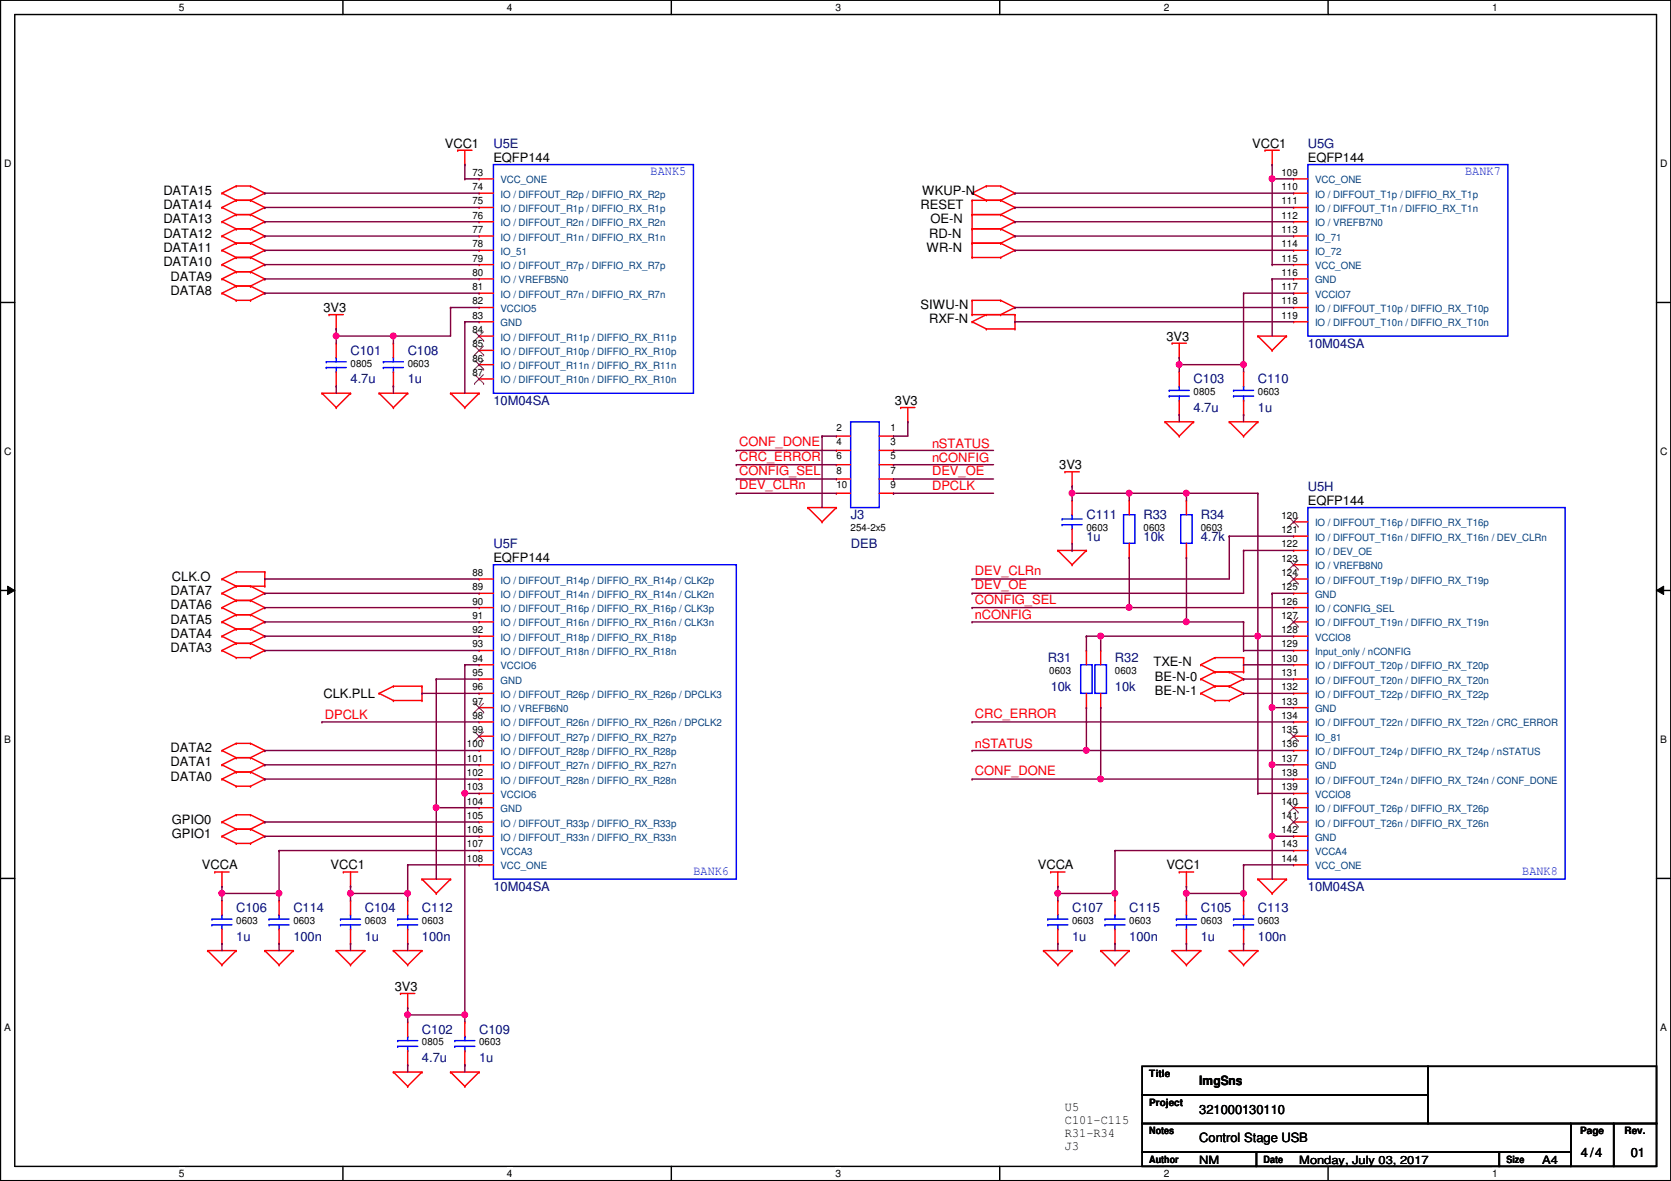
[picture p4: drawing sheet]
<svg xmlns="http://www.w3.org/2000/svg" width="297mm" height="210mm" viewBox="0 0 297 210" stroke-linecap="round" stroke-linejoin="round" font-family="sans-serif">
<path d="M.1 0h296.9v209.8h-296.9zM2.6 2.6h291.9v204.7h-291.9z" fill="none" stroke="#000" stroke-width=".25"/>
<g fill="#fff">
<path d="M31.8 .3h1v2h-1z"/>
<path d="M31.8 207.6h1v1.9h-1z"/>
</g>
<path d="M61 0v2.6M61 207.3v2.5" fill="none" stroke="#000" stroke-width=".25"/>
<g fill="#fff">
<path d="M90.1 .3h1v2h-1z"/>
<path d="M90.1 207.6h1v1.9h-1z"/>
</g>
<path d="M119.3 0v2.6M119.3 207.3v2.5" fill="none" stroke="#000" stroke-width=".25"/>
<g fill="#fff">
<path d="M148.5 .3h1v2h-1z"/>
<path d="M148.5 207.6h1v1.9h-1z"/>
</g>
<path d="M177.7 0v2.6M177.7 207.3v2.5" fill="none" stroke="#000" stroke-width=".25"/>
<g fill="#fff">
<path d="M206.9 .3h1v2h-1z"/>
<path d="M206.9 207.6h1v1.9h-1z"/>
</g>
<path d="M236.1 0v2.6M236.1 207.3v2.5" fill="none" stroke="#000" stroke-width=".25"/>
<g fill="#fff">
<path d="M265.3 .3h.9v2h-.9z"/>
<path d="M265.3 207.6h.9v1.9h-.9z"/>
<path d="M.7 28.2h1.3v1.9h-1.3z"/>
<path d="M295.1 28.2h1.3v1.9h-1.3z"/>
<path d="M.7 79.3h1.3v2h-1.3z"/>
<path d="M295.1 79.3h1.3v2h-1.3z"/>
</g>
<path d="M.1 53.8h2.5M294.5 53.8h2.5" fill="none" stroke="#000" stroke-width=".25"/>
<g fill="#fff">
<path d="M.7 130.5h1.2v2h-1.2z"/>
<path d="M295.1 130.5h1.2v2h-1.2z"/>
</g>
<path d="M.1 104.9h2.5M294.5 104.9h2.5" fill="none" stroke="#000" stroke-width=".25"/>
<path d="M1.4 104.2l1.2 .7-1.2 .8zM294.5 104.9l1.2-.7v1.5z" fill="#000"/>
<path d="M1.4 104.2l1.2 .7-1.2 .8zM294.5 104.9l1.2-.7v1.5z" fill="none" stroke="#000" stroke-width=".18"/>
<g fill="#fff">
<path d="M.7 181.7h1.2v2h-1.2z"/>
<path d="M295.1 181.7h1.2v2h-1.2z"/>
</g>
<path d="M.1 156.1h2.5M294.5 156.1h2.5M203 189.5h50.8v5.1h-50.8zM203 194.6h50.8v5.1h-50.8zM203 199.7h76.2v5.1h-76.2zM253.8 189.5h40.7v10.2h-40.7zM279.2 199.7h7.6v7.6h-7.6zM286.8 199.7h7.7v7.6h-7.7zM203 204.8h20.3v2.5h-20.3zM223.3 204.8h43.2v2.5h-43.2zM266.5 204.8h12.7v2.5h-12.7z" fill="none" stroke="#000" stroke-width=".25"/>
<g fill="none" stroke="#f00" stroke-width=".25">
<path d="M39.5 34.3h.1M39.5 36.9h.1M39.5 39.4h.1M39.5 34.3l2.5 1.3M39.5 36.9l2.5 1.2M39.5 39.4l2.5 1.3M42 35.6h.1M42 33.1h.1M42 38.1h.1M42 35.6h2.5M42 33.1l-2.5 1.2M42 33.1h2.5"/>
<path d="M42 38.1h2.5M42 35.6l-2.5 1.3M42 38.1l-2.5 1.3M44.5 35.6h.1M44.5 33.1h.1M44.5 38.1h.1M44.5 33.1l2.6 1.2M44.5 35.6l2.6 1.3M44.5 38.1l2.6 1.3M47.1 34.3h.1M47.1 36.9h.1M47.1 39.4h.1"/>
<path d="M47.1 34.3l-2.6 1.3M47.1 36.9l-2.6 1.2M47.1 39.4l-2.6 1.3M81.4 26.7h.1M81.4 26.7h2.5M82.6 29.3h.1M82.6 26.7v2.6M85.2 31.8h.1M85.2 34.3h.1M85.2 36.9h.1M85.2 39.4h.1M85.2 31.8h2.5"/>
<path d="M85.2 34.3h2.5M85.2 36.9h2.5M85.2 39.4h2.5M172.8 38.1h.1M172.8 35.6h.1M172.8 34.3h.1M172.8 35.6h5.1M172.8 38.1h5.1M172.8 35.6v10.2M172.8 34.3l2.5 1.3M175.3 35.6h.1M175.3 33.1h.1"/>
<path d="M175.3 33.1h2.6M175.3 33.1l-2.5 1.2M177.9 38.1h.1M177.9 35.6h.1M177.9 33.1h.1M177.9 38.1l2.5 1.3M177.9 35.6l2.5 1.3M177.9 33.1l2.5 1.2M180.4 39.4h.1M180.4 36.9h.1M180.4 34.3h.1M180.4 39.4l-2.5 1.3"/>
<path d="M180.4 36.9l-2.5 1.2M180.4 34.3l-2.5 1.3M224.9 26.7h.1M224.9 26.7h2.5M226.1 29.3h.1M226.1 26.7v2.6M230 31.8h.1M230 34.3h.1M230 36.9h.1M230 39.4h.1M230 31.8h2.5M230 34.3h2.5"/>
<path d="M230 36.9h2.5M230 39.4h2.5M39.5 42h.1M39.5 44.5h.1M39.5 47h.1M39.5 49.6h.1M39.5 52.1h.1M39.5 42l2.5 1.2M39.5 44.5l2.5 1.3M39.5 47l2.5 1.3M39.5 49.6l2.5 1.2M39.5 52.1l2.5 1.3"/>
<path d="M42 40.7h.1M42 43.2h.1M42 45.8h.1M42 48.3h.1M42 50.8h.1M42 53.4h.1M42 40.7h2.5M42 43.2h2.5M42 40.7l-2.5 1.3M42 45.8h2.5M42 43.2l-2.5 1.3M42 48.3h2.5"/>
<path d="M42 45.8l-2.5 1.2M42 50.8h2.5M42 48.3l-2.5 1.3M42 53.4h2.5M42 50.8l-2.5 1.3M44.5 40.7h.1M44.5 43.2h.1M44.5 45.8h.1M44.5 48.3h.1M44.5 50.8h.1M44.5 53.4h.1M44.5 40.7l2.6 1.3"/>
<path d="M44.5 43.2l2.6 1.3M44.5 45.8l2.6 1.2M44.5 48.3l2.6 1.3M44.5 50.8l2.6 1.3M47.1 42h.1M47.1 44.5h.1M47.1 47h.1M47.1 49.6h.1M47.1 52.1h.1M47.1 42l-2.6 1.2M47.1 44.5l-2.6 1.3M47.1 47l-2.6 1.3"/>
<path d="M47.1 49.6l-2.6 1.2M47.1 52.1l-2.6 1.3M58.5 55.9h.1M58.5 55.9h2.5M59.8 58.5h.1M59.8 55.9v2.6M85.2 42h.1M85.2 44.5h.1M85.2 47h.1M85.2 49.6h.1M85.2 52.1h.1M85.2 54.7h.1"/>
<path d="M85.2 57.2h.1M85.2 59.7h.1M85.2 59.7h2.5M85.2 42h2.5M85.2 44.5h2.5M85.2 47h2.5M85.2 49.6h2.5M85.2 52.1h2.5M85.2 54.7h2.5M85.2 57.2h2.5M172.8 40.7h.1M172.8 43.2h.1"/>
<path d="M172.8 45.8h.1M172.8 53.4h.1M172.8 55.9h.1M172.8 57.2h.1M172.8 40.7h5.1M172.8 43.2h5.1M172.8 45.8h5.1M172.8 53.4h5.1M172.8 53.4v2.5M172.8 55.9h7.6M172.8 57.2l2.5 1.3M175.3 58.5h.1"/>
<path d="M175.3 55.9h.1M175.3 58.5h5.1M175.3 55.9l-2.5 1.3M177.9 40.7h.1M177.9 43.2h.1M177.9 45.8h.1M177.9 55.9h.1M177.9 53.4h.1M177.9 40.7l2.5 1.3M177.9 43.2l2.5 1.3M177.9 53.4l2.5 1.3M180.4 42h.1"/>
<path d="M180.4 44.5h.1M180.4 54.7h.1M180.4 55.9h.1M180.4 58.5h.1M180.4 42l-2.5 1.2M180.4 44.5l-2.5 1.3M180.4 54.7l-2.5 1.2M180.4 55.9v2.6M223.6 59.7h.1M223.6 59.7h5.1M223.6 59.7l2.5 2.6M228.7 59.7h.1"/>
<path d="M228.7 59.7l-2.6 2.6M230 42h.1M230 44.5h.1M230 47h.1M230 49.6h.1M230 52.1h.1M230 54.7h.1M230 57.2h.1M230 42h2.5M230 44.5h2.5M230 47h2.5M230 49.6h2.5"/>
<path d="M230 52.1h2.5M230 54.7h2.5M230 57.2h2.5M57.2 69.9h.1M57.2 69.9h5.1M57.2 69.9l2.6 2.5M59.8 72.4h.1M59.8 61h.1M59.8 68.6h.1M59.8 61v2.5M59.8 66.1v2.5M62.3 69.9h.1"/>
<path d="M62.3 69.9l-2.5 2.5M67.4 69.9h.1M67.4 69.9h5.1M67.4 69.9l2.5 2.5M69.9 72.4h.1M69.9 61h.1M69.9 68.6h.1M69.9 61v2.5M69.9 66.1v2.5M72.5 69.9h.1M72.5 69.9l-2.6 2.5M80.1 69.9h.1"/>
<path d="M80.1 69.9h5.1M80.1 69.9l2.5 2.5M82.6 72.4h.1M85.2 69.9h.1M85.2 62.3h.1M85.2 64.8h.1M85.2 67.4h.1M85.2 69.9l-2.6 2.5M85.2 62.3h2.5M85.2 64.8h2.5M85.2 67.4h2.5M148.7 77.5h.1"/>
<path d="M148.7 77.5h2.5M156.3 77.5h2.5M158.8 77.5h.1M160.1 72.4h.1M160.1 72.4h2.5M161.4 75h.1M161.4 72.4v2.6M207.1 75h.1M207.1 75h5.1M207.1 75l2.5 2.5M208.4 61h.1M208.4 61h2.5"/>
<path d="M209.6 63.5h.1M209.6 77.5h.1M209.6 66.1h.1M209.6 73.7h.1M209.6 61v2.5M209.6 66.1v2.5M209.6 71.2v2.5M212.2 75h.1M212.2 75l-2.6 2.5M218.5 75h.1M218.5 75h5.1M218.5 75l2.6 2.5"/>
<path d="M221.1 77.5h.1M221.1 66.1h.1M221.1 73.7h.1M221.1 66.1v2.5M221.1 71.2v2.5M223.6 75h.1M223.6 75l-2.5 2.5M226.1 62.3h.1M143.6 90.2h.1M143.6 90.2h5.1M143.6 90.2l2.5 2.6M146.1 92.8h.1"/>
<path d="M148.7 90.2h.1M148.7 80.1h.1M148.7 82.6h.1M148.7 85.1h.1M148.7 87.7h.1M148.7 90.2l-2.6 2.6M148.7 80.1h2.5M148.7 82.6h2.5M148.7 85.1h2.5M148.7 87.7h2.5M156.3 80.1h2.5M156.3 82.6h2.5"/>
<path d="M156.3 85.1h2.5M156.3 87.7h2.5M158.8 80.1h.1M158.8 82.6h.1M158.8 85.1h.1M158.8 87.7h.1M188 97.8h.1M188 97.8h5.1M188 97.8l2.6 2.6M189.3 83.9h.1M189.3 83.9h2.6M190.6 86.4h.1"/>
<path d="M190.6 88.9h.1M190.6 96.6h.1M190.6 83.9v2.5M190.6 88.9v2.6M190.6 94v2.6M193.1 97.8h.1M193.1 97.8l-2.5 2.6M200.7 88.9h.1M200.7 99.1h.1M200.7 88.9v2.6M200.7 96.6v2.5M210.9 88.9h.1"/>
<path d="M210.9 99.1h.1M210.9 88.9v2.6M210.9 96.6v2.5M230 92.8h.1M230 95.3h.1M230 97.8h.1M230 97.8h2.5M230 92.8h2.5M230 95.3h2.5M39.5 102.9h.1M39.5 115.6h.1M39.5 113.1h.1"/>
<path d="M39.5 110.5h.1M39.5 108h.1M39.5 105.5h.1M39.5 102.9l2.5 1.3M39.5 115.6l2.5 1.3M39.5 113.1l2.5 1.2M39.5 110.5l2.5 1.3M39.5 108l2.5 1.3M39.5 105.5l2.5 1.2M42 104.2h.1M42 101.6h.1M42 116.9h.1"/>
<path d="M42 114.3h.1M42 111.8h.1M42 109.3h.1M42 106.7h.1M42 104.2h5.1M42 101.6l-2.5 1.3M42 101.6h5.1M42 116.9h2.5M42 114.3l-2.5 1.3M42 114.3h2.5M42 111.8l-2.5 1.3M42 111.8h2.5"/>
<path d="M42 109.3l-2.5 1.2M42 109.3h2.5M42 106.7l-2.5 1.3M42 106.7h2.5M42 104.2l-2.5 1.3M44.5 116.9h.1M44.5 114.3h.1M44.5 111.8h.1M44.5 109.3h.1M44.5 106.7h.1M44.5 104.2h.1M44.5 114.3l2.6 1.3"/>
<path d="M44.5 111.8l2.6 1.3M44.5 109.3l2.6 1.2M44.5 106.7l2.6 1.3M44.5 104.2l2.6 1.3M47.1 101.6h.1M47.1 104.2h.1M47.1 115.6h.1M47.1 113.1h.1M47.1 110.5h.1M47.1 108h.1M47.1 105.5h.1M47.1 101.6v2.6"/>
<path d="M47.1 115.6l-2.6 1.3M47.1 113.1l-2.6 1.2M47.1 110.5l-2.6 1.3M47.1 108l-2.6 1.3M47.1 105.5l-2.6 1.2M85.2 102.9h.1M85.2 105.5h.1M85.2 108h.1M85.2 110.5h.1M85.2 113.1h.1M85.2 115.6h.1M85.2 118.2h.1"/>
<path d="M85.2 102.9h2.5M85.2 105.5h2.5M85.2 108h2.5M85.2 110.5h2.5M85.2 113.1h2.5M85.2 115.6h2.5M85.2 118.2h2.5M190.6 100.4h.1M193.1 115.6h.1M193.1 115.6v2.6M195.7 115.6h.1M195.7 115.6v2.6"/>
<path d="M213.4 118.2h.1M213.4 118.2l2.6 1.2M216 119.4h.1M216 116.9h.1M216 116.9h5.1M216 119.4l-2.6 1.3M216 119.4h5.1M216 116.9l-2.6 1.3M218.5 119.4h.1M218.5 119.4l2.6 1.3M221.1 116.9h.1M221.1 119.4h.1"/>
<path d="M221.1 116.9v2.5M230 100.4h.1M230 102.9h.1M230 105.5h.1M230 108h.1M230 110.5h.1M230 113.1h.1M230 115.6h.1M230 118.2h.1M230 102.9h2.5M230 105.5h2.5M230 108h2.5"/>
<path d="M230 110.5h2.5M230 113.1h2.5M230 115.6h2.5M230 118.2h2.5M230 100.4h2.5M39.5 138.5h.1M39.5 135.9h.1M39.5 133.4h.1M39.5 138.5l2.5 1.2M39.5 135.9l2.5 1.3M39.5 133.4l2.5 1.3M42 139.7h.1"/>
<path d="M42 137.2h.1M42 134.7h.1M42 132.1h.1M42 139.7h2.5M42 137.2l-2.5 1.3M42 137.2h2.5M42 134.7l-2.5 1.2M42 134.7h2.5M42 132.1l-2.5 1.3M42 132.1h2.5M44.5 139.7h.1M44.5 137.2h.1"/>
<path d="M44.5 134.7h.1M44.5 132.1h.1M44.5 137.2l2.6 1.3M44.5 134.7l2.6 1.2M44.5 132.1l2.6 1.3M47.1 138.5h.1M47.1 135.9h.1M47.1 133.4h.1M47.1 138.5l-2.6 1.2M47.1 135.9l-2.6 1.3M47.1 133.4l-2.6 1.3M67.4 123.2h.1"/>
<path d="M67.4 123.2l2.5 1.3M69.9 122h.1M69.9 124.5h.1M69.9 122h5.1M69.9 124.5h5.1M69.9 122l-2.5 1.2M75 124.5h.1M75 122h.1M75 122v2.5M85.2 120.7h.1M85.2 123.2h.1M85.2 125.8h.1"/>
<path d="M85.2 128.3h.1M85.2 130.9h.1M85.2 133.4h.1M85.2 135.9h.1M85.2 138.5h.1M85.2 120.7h2.5M85.2 123.2h2.5M85.2 125.8h2.5M85.2 128.3h2.5M85.2 130.9h2.5M85.2 133.4h2.5M85.2 135.9h2.5"/>
<path d="M85.2 138.5h2.5M193.1 125.8h.1M193.1 123.2v2.6M195.7 125.8h.1M195.7 123.2v2.6M213.4 120.7h.1M213.4 123.2h.1M213.4 120.7l2.6 1.3M213.4 123.2l2.6 1.3M216 122h.1M216 124.5h.1M216 122h2.5"/>
<path d="M216 124.5h2.5M216 122l-2.6 1.2M218.5 122h.1M218.5 124.5h.1M218.5 122l2.6 1.2M221.1 120.7h.1M221.1 123.2h.1M221.1 120.7l-2.6 1.3M221.1 123.2l-2.6 1.3M230 120.7h.1M230 123.2h.1M230 125.8h.1"/>
<path d="M230 128.3h.1M230 130.9h.1M230 133.4h.1M230 135.9h.1M230 138.5h.1M230 120.7h2.5M230 123.2h2.5M230 125.8h2.5M230 128.3h2.5M230 130.9h2.5M230 133.4h2.5M230 135.9h2.5"/>
<path d="M230 138.5h2.5M38.2 155h.1M38.2 155h2.5M39.5 148.6h.1M39.5 146.1h.1M39.5 157.5h.1M39.5 148.6l2.5 1.3M39.5 146.1l2.5 1.3M39.5 155v2.5M42 149.9h.1M42 147.4h.1M42 144.8h.1"/>
<path d="M42 149.9h2.5M42 147.4l-2.5 1.2M42 147.4h2.5M42 144.8l-2.5 1.3M42 144.8h2.5M44.5 149.9h.1M44.5 147.4h.1M44.5 144.8h.1M44.5 147.4l2.6 1.2M44.5 144.8l2.6 1.3M47.1 148.6h.1M47.1 146.1h.1"/>
<path d="M47.1 148.6l-2.6 1.3M47.1 146.1l-2.6 1.3M61 155h.1M61 155h2.6M62.3 157.5h.1M62.3 155v2.5M75 156.3h.1M75 156.3h5.1M75 156.3l2.6 2.5M77.6 158.8h.1M80.1 156.3h.1M80.1 156.3l-2.5 2.5"/>
<path d="M85.2 141h.1M85.2 143.6h.1M85.2 146.1h.1M85.2 148.6h.1M85.2 151.2h.1M85.2 153.7h.1M85.2 141h2.5M85.2 143.6h2.5M85.2 146.1h2.5M85.2 148.6h2.5M85.2 151.2h2.5M85.2 153.7h2.5"/>
<path d="M186.8 155h.1M186.8 155h2.5M188 157.5h.1M188 155v2.5M209.6 155h.1M209.6 155h2.6M210.9 157.5h.1M210.9 155v2.5M223.6 156.3h.1M223.6 156.3h5.1M223.6 156.3l2.5 2.5M226.1 158.8h.1"/>
<path d="M228.7 156.3h.1M228.7 156.3l-2.6 2.5M230 141h.1M230 143.6h.1M230 146.1h.1M230 148.6h.1M230 151.2h.1M230 153.7h.1M230 141h2.5M230 143.6h2.5M230 146.1h2.5M230 148.6h2.5"/>
<path d="M230 151.2h2.5M230 153.7h2.5M36.9 169h.1M36.9 169h5.1M36.9 169l2.6 2.5M39.5 171.5h.1M39.5 160.1h.1M39.5 167.7h.1M39.5 160.1v2.5M39.5 165.1v2.6M42 169h.1M42 169l-2.5 2.5"/>
<path d="M47.1 169h.1M47.1 169h5.1M47.1 169l2.5 2.5M49.6 171.5h.1M49.6 160.1h.1M49.6 167.7h.1M49.6 160.1v2.5M49.6 165.1v2.6M52.2 169h.1M52.2 169l-2.6 2.5M59.8 169h.1M59.8 169h5.1"/>
<path d="M59.8 169l2.5 2.5M62.3 171.5h.1M62.3 160.1h.1M62.3 167.7h.1M62.3 160.1v2.5M62.3 165.1v2.6M64.9 169h.1M64.9 169l-2.6 2.5M69.9 169h.1M69.9 169h5.1M69.9 169l2.6 2.5M71.2 176.6h.1"/>
<path d="M71.2 176.6h2.5M72.5 171.5h.1M72.5 179.1h.1M72.5 160.1h.1M72.5 167.7h.1M72.5 160.1v2.5M72.5 165.1v2.6M72.5 176.6v2.5M75 169h.1M75 169l-2.5 2.5M185.5 169h.1M185.5 169h5.1"/>
<path d="M185.5 169l2.5 2.5M188 171.5h.1M188 160.1h.1M188 167.7h.1M188 160.1v2.5M188 165.1v2.6M190.6 169h.1M190.6 169l-2.6 2.5M195.7 169h.1M195.7 169h5M195.7 169l2.5 2.5M198.2 171.5h.1"/>
<path d="M198.2 160.1h.1M198.2 167.7h.1M198.2 160.1v2.5M198.2 165.1v2.6M200.7 169h.1M200.7 169l-2.5 2.5M208.4 169h.1M208.4 169h5M208.4 169l2.5 2.5M210.9 171.5h.1M210.9 160.1h.1M210.9 167.7h.1"/>
<path d="M210.9 160.1v2.5M210.9 165.1v2.6M213.4 169h.1M213.4 169l-2.5 2.5M218.5 169h.1M218.5 169h5.1M218.5 169l2.6 2.5M221.1 171.5h.1M221.1 160.1h.1M221.1 167.7h.1M221.1 160.1v2.5M221.1 165.1v2.6"/>
<path d="M223.6 169h.1M223.6 169l-2.5 2.5M69.9 190.5h.1M69.9 190.5h5.1M69.9 190.5l2.6 2.6M72.5 193.1h.1M72.5 181.7h.1M72.5 189.3h.1M72.5 181.7v2.5M72.5 186.7v2.6M75 190.5h.1M75 190.5l-2.5 2.6"/>
<path d="M80.1 190.5h.1M80.1 190.5h5.1M80.1 190.5l2.5 2.6M82.6 193.1h.1M82.6 181.7h.1M82.6 189.3h.1M82.6 181.7v2.5M82.6 186.7v2.6M85.2 190.5h.1M85.2 190.5l-2.6 2.6"/>
</g>
<g fill="none" stroke="#00f" stroke-width=".25">
<path d="M87.7 29.3h35.6v40.6h-35.6zM232.5 29.3h35.6v30.4h-35.6zM58 64.3h.1M58 65.3h.1M58 64.3h3.5M58 65.3h3.5M59.8 66.1h.1M59.8 63.5h.1M59.8 63.5v.8M59.8 65.3v.8M68.2 64.3h.1M68.2 65.3h.1"/>
<path d="M68.2 64.3h3.5M68.2 65.3h3.5M69.9 66.1h.1M69.9 63.5h.1M69.9 63.5v.8M69.9 65.3v.8M151.2 75h5.1v15.2h-5.1zM207.9 69.4h.1M207.9 70.4h.1M207.9 69.4h3.5M207.9 70.4h3.5M209.6 71.2h.1"/>
<path d="M209.6 68.6h.1M209.6 68.6v.8M209.6 70.4v.8M219.3 69.4h.1M219.3 70.4h.1M219.3 69.4h3.5M219.3 70.4h3.5M221.1 71.2h.1M221.1 68.6h.1M221.1 68.6v.8M221.1 70.4v.8M188.8 92.2h.1"/>
<path d="M188.8 93.3h.1M188.8 92.2h3.6M188.8 93.3h3.6M190.6 94h.1M190.6 91.5h.1M190.6 91.5v.7M190.6 93.3v.7M199.7 91.5h2.1v5.1h-2.1zM209.9 91.5h2v5.1h-2zM232.5 90.2h45.7v66.1h-45.7zM87.7 100.4h43.2v55.9h-43.2zM192.1 118.2h2v5h-2z"/>
<path d="M194.6 118.2h2.1v5h-2.1zM37.7 163.4h.1M37.7 164.4h.1M37.7 163.4h3.5M37.7 164.4h3.5M39.5 165.1h.1M39.5 162.6h.1M39.5 162.6v.8M39.5 164.4v.7M47.8 163.4h.1M47.8 164.4h.1M47.8 163.4h3.6"/>
<path d="M47.8 164.4h3.6M49.6 165.1h.1M49.6 162.6h.1M49.6 162.6v.8M49.6 164.4v.7M60.5 163.4h.1M60.5 164.4h.1M60.5 163.4h3.6M60.5 164.4h3.6M62.3 165.1h.1M62.3 162.6h.1M62.3 162.6v.8"/>
<path d="M62.3 164.4v.7M70.7 163.4h.1M70.7 164.4h.1M70.7 163.4h3.5M70.7 164.4h3.5M72.5 165.1h.1M72.5 162.6h.1M72.5 162.6v.8M72.5 164.4v.7M186.3 163.4h.1M186.3 164.4h.1M186.3 163.4h3.5"/>
<path d="M186.3 164.4h3.5M188 165.1h.1M188 162.6h.1M188 162.6v.8M188 164.4v.7M196.4 163.4h.1M196.4 164.4h.1M196.4 163.4h3.6M196.4 164.4h3.6M198.2 165.1h.1M198.2 162.6h.1M198.2 162.6v.8"/>
<path d="M198.2 164.4v.7M209.1 163.4h.1M209.1 164.4h.1M209.1 163.4h3.6M209.1 164.4h3.6M210.9 165.1h.1M210.9 162.6h.1M210.9 162.6v.8M210.9 164.4v.7M219.3 163.4h.1M219.3 164.4h.1M219.3 163.4h3.5"/>
<path d="M219.3 164.4h3.5M221.1 165.1h.1M221.1 162.6h.1M221.1 162.6v.8M221.1 164.4v.7M70.7 185h.1M70.7 186h.1M70.7 185h3.5M70.7 186h3.5M72.5 186.7h.1M72.5 184.2h.1M72.5 184.2v.8"/>
<path d="M72.5 186v.7M80.9 185h.1M80.9 186h.1M80.9 185h3.5M80.9 186h3.5M82.6 186.7h.1M82.6 184.2h.1M82.6 184.2v.8M82.6 186v.7"/>
</g>
<g fill="none" stroke="#804000" stroke-width=".18">
<path d="M84.4 59l1.6 1.5M85.9 59l-1.5 1.5M84.4 60.5h.1M84.4 63.1h.1M84.4 65.6h.1M84.4 68.2h.1M84.4 61.5l1.6 1.6M84.4 64.1l1.6 1.5M84.4 66.6l1.6 1.6M85.9 61.5l-1.5 1.6M85.9 64.1l-1.5 1.5M85.9 66.6l-1.5 1.6"/>
<path d="M86 60.5h.1M86 63.1h.1M86 65.6h.1M86 68.2h.1M229.1 93.6h.1M229.2 92l1.6 1.6M229.2 99.6l1.6 1.6M230.7 92l-1.6 1.6M230.7 99.6l-1.6 1.6M230.8 93.6h.1M229.1 101.2h.1M229.1 103.7h.1"/>
<path d="M229.1 111.3h.1M229.2 102.2l1.6 1.5M229.2 109.8l1.6 1.5M230.7 102.2l-1.6 1.5M230.7 109.8l-1.6 1.5M230.8 101.2h.1M230.8 103.7h.1M230.8 111.3h.1M84.4 126.6h.1M84.4 131.7h.1M84.4 125l1.6 1.6M84.4 130.1l1.6 1.6"/>
<path d="M85.9 125l-1.5 1.6M85.9 130.1l-1.5 1.6M86 126.6h.1M86 131.7h.1M229.1 131.7h.1M229.2 130.1l1.6 1.6M230.7 130.1l-1.6 1.6M230.8 131.7h.1M229.1 144.4h.1M229.1 146.9h.1M229.2 142.8l1.6 1.6M229.2 145.3l1.6 1.6"/>
<path d="M230.7 142.8l-1.6 1.6M230.7 145.3l-1.6 1.6M230.8 144.4h.1M230.8 146.9h.1"/>
</g>
<path d="M82.6 29.3h.1M82.6 31.8h.1M82.6 29.3v2.5M82.6 31.8h2.6M226.1 29.3h.1M226.1 31.8h.1M226.1 31.8h3.9M226.1 29.3v2.5" fill="none" stroke="#800040" stroke-width=".25"/>
<circle cx="226.1" cy="31.8" r=".49" fill="#f0f"/>
<circle cx="226.1" cy="31.8" r=".49" fill="none" stroke="#f0f" stroke-width=".25"/>
<path d="M62.3 158.8h.1M62.3 157.5h.1M62.3 158.8h10.2M62.3 157.5v2.6" fill="none" stroke="#800040" stroke-width=".25"/>
<circle cx="62.3" cy="158.8" r=".49" fill="#f0f"/>
<circle cx="62.3" cy="158.8" r=".49" fill="none" stroke="#f0f" stroke-width=".25"/>
<path d="M72.5 158.8h.1M72.5 158.8v1.3" fill="none" stroke="#800040" stroke-width=".25"/>
<circle cx="72.4" cy="158.8" r=".49" fill="#f0f"/>
<circle cx="72.4" cy="158.8" r=".49" fill="none" stroke="#f0f" stroke-width=".25"/>
<path d="M210.9 158.8h.1M210.9 157.5h.1M210.9 158.8h10.2M210.9 157.5v2.6M62.3 167.7h.1M62.3 167.7v1.3M72.5 167.7h.1M72.5 167.7v1.3" fill="none" stroke="#800040" stroke-width=".25"/>
<circle cx="210.9" cy="158.8" r=".49" fill="#f0f"/>
<circle cx="210.9" cy="158.8" r=".49" fill="none" stroke="#f0f" stroke-width=".25"/>
<path d="M221.1 158.8h.1M221.1 158.8v1.3" fill="none" stroke="#800040" stroke-width=".25"/>
<circle cx="221" cy="158.8" r=".49" fill="#f0f"/>
<circle cx="221" cy="158.8" r=".49" fill="none" stroke="#f0f" stroke-width=".25"/>
<path d="M226.1 31.8h.1M226.1 31.8v15.2M226.1 47h.1M226.1 47h3.9M39.5 157.5h.1M39.5 158.8h.1M39.5 157.5v2.6M210.9 167.7h.1M210.9 167.7v1.3M221.1 167.7h.1M221.1 167.7v1.3" fill="none" stroke="#800040" stroke-width=".25"/>
<circle cx="39.4" cy="158.8" r=".49" fill="#f0f"/>
<circle cx="39.4" cy="158.8" r=".49" fill="none" stroke="#f0f" stroke-width=".25"/>
<path d="M49.6 151.2h.1M49.6 151.2v7.6M188 157.5h.1M188 158.8h.1M188 157.5v2.6M39.5 167.7h.1M39.5 167.7v1.3M49.6 167.7h.1M49.6 167.7v1.3" fill="none" stroke="#800040" stroke-width=".25"/>
<circle cx="188" cy="158.8" r=".49" fill="#f0f"/>
<circle cx="188" cy="158.8" r=".49" fill="none" stroke="#f0f" stroke-width=".25"/>
<path d="M188 158.8h.1M188 158.8h10.2M198.2 158.8h.1M198.2 158.8v1.3" fill="none" stroke="#800040" stroke-width=".25"/>
<circle cx="198.2" cy="158.8" r=".49" fill="#f0f"/>
<circle cx="198.2" cy="158.8" r=".49" fill="none" stroke="#f0f" stroke-width=".25"/>
<g fill="none" stroke="#800040" stroke-width=".25">
<path d="M59.8 59.7h.1M59.8 59.7v1.3M72.5 179.1h.1M72.5 179.1v2.6M188 167.7h.1M188 167.7v1.3M198.2 167.7h.1M198.2 167.7v1.3M72.5 180.4h.1M72.5 189.3h.1M72.5 189.3v1.2M82.6 180.4h.1"/>
<path d="M82.6 189.3h.1M82.6 180.4v1.3M82.6 189.3v1.2"/>
</g>
<circle cx="59.7" cy="59.7" r=".49" fill="#f0f"/>
<circle cx="59.7" cy="59.7" r=".49" fill="none" stroke="#f0f" stroke-width=".25"/>
<path d="M59.8 58.5h.1M59.8 58.5v1.2M59.8 68.6h.1M59.8 68.6v1.3M69.9 68.6h.1M69.9 68.6v1.3M209.6 63.5h.1M209.6 64.8h.1M209.6 63.5v2.6" fill="none" stroke="#800040" stroke-width=".25"/>
<circle cx="209.6" cy="64.8" r=".49" fill="#f0f"/>
<circle cx="209.6" cy="64.8" r=".49" fill="none" stroke="#f0f" stroke-width=".25"/>
<g fill="none" stroke="#800040" stroke-width=".25">
<path d="M59.8 59.7h.1M59.8 59.7h10.1M82.6 57.2h.1M82.6 57.2v12.7M82.6 57.2h2.6M226.1 49.6h.1M226.1 49.6v10.1M226.1 49.6h3.9M209.6 73.7h.1M209.6 73.7v1.3M221.1 64.8h.1M221.1 73.7h.1"/>
<path d="M221.1 64.8v1.3M221.1 73.7v1.3M226.1 135.9h.1M226.1 135.9v20.4M226.1 135.9h3.9M226.1 148.6h.1M226.1 148.6h3.9"/>
</g>
<circle cx="226.1" cy="148.6" r=".49" fill="#f0f"/>
<circle cx="226.1" cy="148.6" r=".49" fill="none" stroke="#f0f" stroke-width=".25"/>
<path d="M226.1 125.8h.1M226.1 125.8h3.9M226.1 125.8v10.1" fill="none" stroke="#800040" stroke-width=".25"/>
<circle cx="226.1" cy="135.9" r=".49" fill="#f0f"/>
<circle cx="226.1" cy="135.9" r=".49" fill="none" stroke="#f0f" stroke-width=".25"/>
<path d="M226.1 105.5h.1M226.1 105.5h3.9M226.1 105.5v20.3" fill="none" stroke="#800040" stroke-width=".25"/>
<circle cx="226.1" cy="125.7" r=".49" fill="#f0f"/>
<circle cx="226.1" cy="125.7" r=".49" fill="none" stroke="#f0f" stroke-width=".25"/>
<path d="M77.6 120.7h.1M77.6 120.7v35.6M77.6 120.7h7.6M77.6 143.6h.1M77.6 143.6h7.6" fill="none" stroke="#800040" stroke-width=".25"/>
<circle cx="77.5" cy="143.5" r=".49" fill="#f0f"/>
<circle cx="77.5" cy="143.5" r=".49" fill="none" stroke="#f0f" stroke-width=".25"/>
<path d="M72.5 180.4h.1M72.5 180.4h10.1" fill="none" stroke="#800040" stroke-width=".25"/>
<circle cx="82.6" cy="180.4" r=".49" fill="#f0f"/>
<circle cx="82.6" cy="180.4" r=".49" fill="none" stroke="#f0f" stroke-width=".25"/>
<circle cx="72.4" cy="180.4" r=".49" fill="#f0f"/>
<circle cx="72.4" cy="180.4" r=".49" fill="none" stroke="#f0f" stroke-width=".25"/>
<g fill="none" stroke="#800040" stroke-width=".25">
<path d="M146.1 77.5h.1M146.1 77.5v12.7M146.1 77.5h2.6M158.8 77.5h.1M161.4 75h.1M161.4 75v2.5h-2.6M209.6 64.8h.1M209.6 64.8h11.5M218.5 95.3h.1M218.5 95.3v7.6M221.1 97.8h.1M221.1 97.8v7.7"/>
<path d="M221.1 97.8h8.9M223.6 87.7h.1M223.6 87.7v53.3M82.6 118.2h.1M82.6 118.2v22.8M82.6 118.2h2.6M221.1 110.5h.1M221.1 115.6h.1M221.1 110.5v5.1M221.1 115.6h8.9M223.6 113.1h.1M223.6 113.1h6.4"/>
<path d="M172.8 128.3h.1M172.8 133.4h.1M172.8 138.5h.1M172.8 128.3h57.2M172.8 133.4h20.3M172.8 138.5h22.9M82.6 141h.1M82.6 141h2.6M223.6 141h.1M223.6 141h6.4"/>
</g>
<circle cx="223.6" cy="113" r=".49" fill="#f0f"/>
<circle cx="223.6" cy="113" r=".49" fill="none" stroke="#f0f" stroke-width=".25"/>
<g fill="none" stroke="#800040" stroke-width=".25">
<path d="M47.1 34.3h.1M47.1 36.9h.1M47.1 39.4h.1M47.1 34.3h38.1M47.1 36.9h38.1M47.1 39.4h38.1M47.1 42h.1M47.1 44.5h.1M47.1 47h.1M47.1 49.6h.1M47.1 52.1h.1M47.1 42h38.1"/>
<path d="M47.1 44.5h38.1M47.1 47h38.1M47.1 49.6h38.1M47.1 52.1h38.1M69.9 59.7h.1M69.9 59.7v1.3M80.1 54.7h.1M80.1 54.7h5.1M80.1 54.7v5h-10.2M47.1 102.9h.1M47.1 105.5h.1M47.1 108h.1"/>
<path d="M47.1 110.5h.1M47.1 113.1h.1M47.1 115.6h.1M47.1 102.9h38.1M47.1 105.5h38.1M47.1 108h38.1M47.1 110.5h38.1M47.1 113.1h38.1M47.1 115.6h38.1M47.1 133.4h.1M47.1 135.9h.1M47.1 138.5h.1"/>
<path d="M47.1 133.4h38.1M47.1 135.9h38.1M47.1 138.5h38.1"/>
</g>
<circle cx="69.9" cy="59.7" r=".49" fill="#f0f"/>
<circle cx="69.9" cy="59.7" r=".49" fill="none" stroke="#f0f" stroke-width=".25"/>
<path d="M49.6 151.2h.1M49.6 151.2h35.6M82.6 141h.1M82.6 141v39.4M221.1 153.7h.1M221.1 153.7v5.1M221.1 153.7h8.9" fill="none" stroke="#800040" stroke-width=".25"/>
<circle cx="82.6" cy="141" r=".49" fill="#f0f"/>
<circle cx="82.6" cy="141" r=".49" fill="none" stroke="#f0f" stroke-width=".25"/>
<g fill="none" stroke="#800040" stroke-width=".25">
<path d="M180.4 34.3h.1M180.4 36.9h.1M180.4 39.4h.1M180.4 34.3h49.6M180.4 36.9h49.6M180.4 39.4h49.6M180.4 42h.1M180.4 44.5h.1M180.4 54.7h.1M180.4 57.2h.1M180.4 42h49.6M180.4 44.5h49.6"/>
<path d="M180.4 54.7h49.6M180.4 57.2h49.6M221.1 52.1h.1M221.1 52.1h8.9M221.1 52.1v12.7M230 52.1h.1M218.5 95.3h.1M218.5 95.3h11.5M221.1 118.2h.1M221.1 118.2h8.9M221.1 123.2h.1M221.1 123.2h8.9"/>
<path d="M47.1 146.1h.1M47.1 148.6h.1M47.1 146.1h38.1M47.1 148.6h38.1M72.5 153.7h.1M72.5 153.7v5.1M72.5 153.7h12.7M198.2 151.2h.1M198.2 151.2v7.6M198.2 151.2h31.8"/>
</g>
<circle cx="221" cy="64.8" r=".49" fill="#f0f"/>
<circle cx="221" cy="64.8" r=".49" fill="none" stroke="#f0f" stroke-width=".25"/>
<path d="M200.7 87.7h.1M200.7 87.7v1.2M172.8 110.5h.1M172.8 108h.1M172.8 105.5h.1M172.8 102.9h.1M172.8 110.5h38.1M172.8 108h27.9M172.8 105.5h48.3M172.8 102.9h45.7" fill="none" stroke="#800040" stroke-width=".25"/>
<circle cx="200.7" cy="87.6" r=".49" fill="#f0f"/>
<circle cx="200.7" cy="87.6" r=".49" fill="none" stroke="#f0f" stroke-width=".25"/>
<path d="M200.7 99.1h.1M200.7 99.1v8.9" fill="none" stroke="#800040" stroke-width=".25"/>
<circle cx="200.7" cy="108" r=".49" fill="#f0f"/>
<circle cx="200.7" cy="108" r=".49" fill="none" stroke="#f0f" stroke-width=".25"/>
<path d="M190.6 87.7h.1M190.6 87.7h10.1M210.9 87.7h.1M210.9 87.7v1.2M200.7 108h.1M200.7 108h29.3" fill="none" stroke="#800040" stroke-width=".25"/>
<circle cx="210.9" cy="87.6" r=".49" fill="#f0f"/>
<circle cx="210.9" cy="87.6" r=".49" fill="none" stroke="#f0f" stroke-width=".25"/>
<path d="M210.9 99.1h.1M210.9 99.1v11.4" fill="none" stroke="#800040" stroke-width=".25"/>
<circle cx="210.9" cy="110.5" r=".49" fill="#f0f"/>
<circle cx="210.9" cy="110.5" r=".49" fill="none" stroke="#f0f" stroke-width=".25"/>
<path d="M210.9 87.7h.1M210.9 87.7h12.7M193.1 113.1h.1M193.1 113.1v2.5M210.9 110.5h.1M210.9 110.5h10.2M193.1 125.8h.1M193.1 133.4h.1M193.1 125.8v7.6M193.1 133.4h36.9" fill="none" stroke="#800040" stroke-width=".25"/>
<circle cx="193.1" cy="133.4" r=".49" fill="#f0f"/>
<circle cx="193.1" cy="133.4" r=".49" fill="none" stroke="#f0f" stroke-width=".25"/>
<path d="M193.1 113.1h.1M193.1 113.1h2.6M195.7 113.1h.1M195.7 113.1v2.5M195.7 125.8h.1M195.7 125.8v12.7" fill="none" stroke="#800040" stroke-width=".25"/>
<circle cx="195.6" cy="113" r=".49" fill="#f0f"/>
<circle cx="195.6" cy="113" r=".49" fill="none" stroke="#f0f" stroke-width=".25"/>
<path d="M195.7 113.1h.1M195.7 113.1h27.9M195.7 138.5h.1M195.7 138.5h34.3" fill="none" stroke="#800040" stroke-width=".25"/>
<circle cx="195.6" cy="138.4" r=".49" fill="#f0f"/>
<circle cx="195.6" cy="138.4" r=".49" fill="none" stroke="#f0f" stroke-width=".25"/>
<g fill="none" stroke="#800040" stroke-width=".25">
<path d="M130.9 80.1h.1M130.9 82.6h.1M130.9 85.1h.1M130.9 87.7h.1M130.9 80.1h17.8M130.9 82.6h17.8M130.9 85.1h17.8M130.9 87.7h17.8M158.8 82.6h.1M158.8 80.1h.1M158.8 85.1h.1M158.8 87.7h.1"/>
<path d="M158.8 80.1h17.8M158.8 82.6h17.8M158.8 85.1h17.8M158.8 87.7h17.8M57.2 128.3h.1M57.2 128.3h28M75 123.2h.1M75 123.2h10.2M221.1 120.7h.1M221.1 120.7h8.9M39.5 158.8h.1M39.5 158.8h10.1"/>
<path d="M49.6 158.8h.1M49.6 158.8v1.3"/>
</g>
<circle cx="49.6" cy="158.8" r=".49" fill="#f0f"/>
<circle cx="49.6" cy="158.8" r=".49" fill="none" stroke="#f0f" stroke-width=".25"/>
<path d="M190.6 86.4h.1M190.6 86.4v1.3" fill="none" stroke="#800040" stroke-width=".25"/>
<circle cx="190.6" cy="87.6" r=".49" fill="#f0f"/>
<circle cx="190.6" cy="87.6" r=".49" fill="none" stroke="#f0f" stroke-width=".25"/>
<path d="M190.6 87.7h.1M190.6 97.8h.1M190.6 87.7v1.2M190.6 96.6v1.2M200.7 87.7h.1M200.7 87.7h10.2" fill="none" stroke="#800040" stroke-width=".25"/>
<circle cx="226.1" cy="31.8" r=".49" fill="#f0f"/>
<circle cx="226.1" cy="31.8" r=".49" fill="none" stroke="#f0f" stroke-width=".25"/>
<circle cx="62.3" cy="158.8" r=".49" fill="#f0f"/>
<circle cx="62.3" cy="158.8" r=".49" fill="none" stroke="#f0f" stroke-width=".25"/>
<circle cx="72.4" cy="158.8" r=".49" fill="#f0f"/>
<circle cx="72.4" cy="158.8" r=".49" fill="none" stroke="#f0f" stroke-width=".25"/>
<circle cx="210.9" cy="158.8" r=".49" fill="#f0f"/>
<circle cx="210.9" cy="158.8" r=".49" fill="none" stroke="#f0f" stroke-width=".25"/>
<circle cx="221" cy="158.8" r=".49" fill="#f0f"/>
<circle cx="221" cy="158.8" r=".49" fill="none" stroke="#f0f" stroke-width=".25"/>
<circle cx="39.4" cy="158.8" r=".49" fill="#f0f"/>
<circle cx="39.4" cy="158.8" r=".49" fill="none" stroke="#f0f" stroke-width=".25"/>
<circle cx="188" cy="158.8" r=".49" fill="#f0f"/>
<circle cx="188" cy="158.8" r=".49" fill="none" stroke="#f0f" stroke-width=".25"/>
<circle cx="198.2" cy="158.8" r=".49" fill="#f0f"/>
<circle cx="198.2" cy="158.8" r=".49" fill="none" stroke="#f0f" stroke-width=".25"/>
<circle cx="59.7" cy="59.7" r=".49" fill="#f0f"/>
<circle cx="59.7" cy="59.7" r=".49" fill="none" stroke="#f0f" stroke-width=".25"/>
<circle cx="209.6" cy="64.8" r=".49" fill="#f0f"/>
<circle cx="209.6" cy="64.8" r=".49" fill="none" stroke="#f0f" stroke-width=".25"/>
<circle cx="226.1" cy="148.6" r=".49" fill="#f0f"/>
<circle cx="226.1" cy="148.6" r=".49" fill="none" stroke="#f0f" stroke-width=".25"/>
<circle cx="226.1" cy="135.9" r=".49" fill="#f0f"/>
<circle cx="226.1" cy="135.9" r=".49" fill="none" stroke="#f0f" stroke-width=".25"/>
<circle cx="226.1" cy="125.7" r=".49" fill="#f0f"/>
<circle cx="226.1" cy="125.7" r=".49" fill="none" stroke="#f0f" stroke-width=".25"/>
<circle cx="77.5" cy="143.5" r=".49" fill="#f0f"/>
<circle cx="77.5" cy="143.5" r=".49" fill="none" stroke="#f0f" stroke-width=".25"/>
<circle cx="82.6" cy="180.4" r=".49" fill="#f0f"/>
<circle cx="82.6" cy="180.4" r=".49" fill="none" stroke="#f0f" stroke-width=".25"/>
<circle cx="72.4" cy="180.4" r=".49" fill="#f0f"/>
<circle cx="72.4" cy="180.4" r=".49" fill="none" stroke="#f0f" stroke-width=".25"/>
<circle cx="223.6" cy="113" r=".49" fill="#f0f"/>
<circle cx="223.6" cy="113" r=".49" fill="none" stroke="#f0f" stroke-width=".25"/>
<circle cx="69.9" cy="59.7" r=".49" fill="#f0f"/>
<circle cx="69.9" cy="59.7" r=".49" fill="none" stroke="#f0f" stroke-width=".25"/>
<circle cx="82.6" cy="141" r=".49" fill="#f0f"/>
<circle cx="82.6" cy="141" r=".49" fill="none" stroke="#f0f" stroke-width=".25"/>
<circle cx="221" cy="64.8" r=".49" fill="#f0f"/>
<circle cx="221" cy="64.8" r=".49" fill="none" stroke="#f0f" stroke-width=".25"/>
<circle cx="200.7" cy="87.6" r=".49" fill="#f0f"/>
<circle cx="200.7" cy="87.6" r=".49" fill="none" stroke="#f0f" stroke-width=".25"/>
<circle cx="200.7" cy="108" r=".49" fill="#f0f"/>
<circle cx="200.7" cy="108" r=".49" fill="none" stroke="#f0f" stroke-width=".25"/>
<circle cx="210.9" cy="87.6" r=".49" fill="#f0f"/>
<circle cx="210.9" cy="87.6" r=".49" fill="none" stroke="#f0f" stroke-width=".25"/>
<circle cx="210.9" cy="110.5" r=".49" fill="#f0f"/>
<circle cx="210.9" cy="110.5" r=".49" fill="none" stroke="#f0f" stroke-width=".25"/>
<circle cx="193.1" cy="133.4" r=".49" fill="#f0f"/>
<circle cx="193.1" cy="133.4" r=".49" fill="none" stroke="#f0f" stroke-width=".25"/>
<circle cx="195.6" cy="113" r=".49" fill="#f0f"/>
<circle cx="195.6" cy="113" r=".49" fill="none" stroke="#f0f" stroke-width=".25"/>
<circle cx="195.6" cy="138.4" r=".49" fill="#f0f"/>
<circle cx="195.6" cy="138.4" r=".49" fill="none" stroke="#f0f" stroke-width=".25"/>
<circle cx="49.6" cy="158.8" r=".49" fill="#f0f"/>
<circle cx="49.6" cy="158.8" r=".49" fill="none" stroke="#f0f" stroke-width=".25"/>
<circle cx="190.6" cy="87.6" r=".49" fill="#f0f"/>
<circle cx="190.6" cy="87.6" r=".49" fill="none" stroke="#f0f" stroke-width=".25"/>
<g font-size="2.3">
<text x="79.1" y="26.2">VCC1</text>
<text x="87.7" y="28.8">EQFP144</text>
<text x="222.6" y="26.2">VCC1</text>
<text x="232.5" y="28.8">EQFP144</text>
<text x="29" y="34.6">DATA15</text>
<text x="163.9" y="34.6">WKUP-N</text>
<text x="29" y="37.2">DATA14</text>
<text x="29" y="39.7">DATA13</text>
<text x="163.7" y="37.2">RESET</text>
<text x="165.4" y="39.7">OE-N</text>
<text x="29" y="42.2">DATA12</text>
<text x="29" y="44.8">DATA11</text>
<text x="29" y="47.3">DATA10</text>
<text x="164.7" y="44.8">WR-N</text>
<text x="165.2" y="42.2">RD-N</text>
<text x="30.3" y="49.9">DATA9</text>
<text x="30.3" y="52.4">DATA8</text>
<text x="57.5" y="55.5">3V3</text>
<text x="163.7" y="54.9">SIWU-N</text>
<text x="165.2" y="57.5">RXF-N</text>
<text x="207.3" y="60.5">3V3</text>
<text x="159.1" y="72">3V3</text>
<text x="188.3" y="83.4">3V3</text>
<text x="232.5" y="89.7">EQFP144</text>
<text x="87.7" y="99.9">EQFP144</text>
<text x="30.3" y="105.7">DATA7</text>
<text x="30.6" y="103.2">CLK.O</text>
<text x="30.3" y="113.4">DATA4</text>
<text x="30.3" y="110.8">DATA5</text>
<text x="30.3" y="108.3">DATA6</text>
<text x="30.3" y="115.9">DATA3</text>
<text x="205.1" y="118.4">TXE-N</text>
<text x="57.5" y="124">CLK.PLL</text>
<text x="205.3" y="121">BE-N-0</text>
<text x="205.3" y="123.5">BE-N-1</text>
<text x="30.3" y="136.2">DATA1</text>
<text x="30.3" y="133.7">DATA2</text>
<text x="30.3" y="138.8">DATA0</text>
<text x="30.6" y="148.9">GPIO1</text>
<text x="30.6" y="146.4">GPIO0</text>
<text x="35.9" y="154.5">VCCA</text>
<text x="58.8" y="154.5">VCC1</text>
<text x="184.5" y="154.5">VCCA</text>
<text x="207.3" y="154.5">VCC1</text>
<text x="70.2" y="176.1">3V3</text>
<text x="189.3" y="197.5">U5</text>
<text x="213.2" y="198">321000130110</text>
<text x="213.2" y="192.9">ImgSns</text>
<text x="189.3" y="199.8">C101-C115</text>
<text x="189.3" y="202.1">R31-R34</text>
<text x="213.2" y="203">Control Stage USB</text>
<text x="189.3" y="204.3">J3</text>
<text x="281" y="205.6">4 /4</text>
<text x="289.9" y="205.6">01</text>
</g>
<g font-size="2.3" fill="#000080">
<text x="87.7" y="26.2">U5E</text>
<text x="232.5" y="26.2">U5G</text>
<text x="62.3" y="63.1">C101</text>
<text x="72.5" y="63.1">C108</text>
<text x="232.5" y="61.8">10M04SA</text>
<text x="62.3" y="68.2">4.7u</text>
<text x="72.5" y="68.2">1u</text>
<text x="87.7" y="72">10M04SA</text>
<text x="212.2" y="68.2">C103</text>
<text x="223.6" y="68.2">C110</text>
<text x="212.2" y="73.2">4.7u</text>
<text x="223.6" y="73.2">1u</text>
<text x="232.5" y="87.2">U5H</text>
<text x="151.3" y="92.3">J3</text>
<text x="193.1" y="92.3">C111</text>
<text x="203.3" y="92.3">R33</text>
<text x="213.4" y="92.3">R34</text>
<text x="87.7" y="97.4">U5F</text>
<text x="151.3" y="97.4">DEB</text>
<text x="193.1" y="96.1">1u</text>
<text x="203.3" y="96.1">10k</text>
<text x="213.4" y="96.1">4.7k</text>
<text x="186.3" y="117.7">R31</text>
<text x="198.2" y="117.7">R32</text>
<text x="186.8" y="122.8">10k</text>
<text x="198.2" y="122.8">10k</text>
<text x="87.7" y="158.3">10M04SA</text>
<text x="232.5" y="158.3">10M04SA</text>
<text x="42" y="167.2">1u</text>
<text x="42" y="162.1">C106</text>
<text x="52.2" y="167.2">100n</text>
<text x="52.2" y="162.1">C114</text>
<text x="64.9" y="167.2">1u</text>
<text x="64.9" y="162.1">C104</text>
<text x="75" y="167.2">100n</text>
<text x="75" y="162.1">C112</text>
<text x="190.6" y="167.2">1u</text>
<text x="190.6" y="162.1">C107</text>
<text x="200.7" y="167.2">100n</text>
<text x="200.7" y="162.1">C115</text>
<text x="213.4" y="167.2">1u</text>
<text x="213.4" y="162.1">C105</text>
<text x="223.6" y="167.2">100n</text>
<text x="223.6" y="162.1">C113</text>
<text x="75" y="183.7">C102</text>
<text x="85.2" y="183.7">C109</text>
<text x="75" y="188.8">4.7u</text>
<text x="85.2" y="188.8">1u</text>
</g>
<g font-size="2.3" fill="#00f">
<text x="115.7" y="31.1">BANK5</text>
<text x="260.4" y="31.1">BANK7</text>
<text x="123.3" y="155.6">BANK6</text>
<text x="270.6" y="155.6">BANK8</text>
</g>
<g font-size="2.3" fill="#f00">
<text x="131.4" y="79.3">CONF_DONE</text>
<text x="131.4" y="81.9">CRC_ERROR</text>
<text x="165.7" y="82.1">nCONFIG</text>
<text x="165.7" y="79.5">nSTATUS</text>
<text x="131.4" y="84.4">CONFIG_SEL</text>
<text x="131.4" y="87">DEV_CLRn</text>
<text x="165.7" y="84.4">DEV_OE</text>
<text x="165.7" y="87.2">DPCLK</text>
<text x="173.3" y="107.3">CONFIG_SEL</text>
<text x="173.3" y="104.7">DEV_OE</text>
<text x="173.3" y="102.2">DEV_CLRn</text>
<text x="173.3" y="110">nCONFIG</text>
<text x="57.7" y="127.8">DPCLK</text>
<text x="173.3" y="127.6">CRC_ERROR</text>
<text x="173.3" y="132.9">nSTATUS</text>
<text x="173.3" y="137.8">CONF_DONE</text>
</g>
<g font-size="2">
<text x="213.2" y="206.9">NM</text>
<text x="231" y="206.9">Monday, July 03, 2017</text>
<text x="274.1" y="206.9">A4</text>
</g>
<g font-size="1.8">
<text x="31.8" y="1.9">5</text>
<text x="90.1" y="1.9">4</text>
<text x="148.5" y="1.9">3</text>
<text x="206.9" y="1.9">2</text>
<text x="265.3" y="1.9">1</text>
<text x=".7" y="29.8">D</text>
<text x="295.1" y="29.8">D</text>
<text x="84" y="31.2">73</text>
<text x="84" y="33.8">74</text>
<text x="227.8" y="31.2">109</text>
<text x="227.8" y="33.8">110</text>
<text x="84" y="36.3">75</text>
<text x="84" y="38.9">76</text>
<text x="84" y="41.4">77</text>
<text x="227.8" y="36.3">111</text>
<text x="227.8" y="38.9">112</text>
<text x="227.8" y="41.4">113</text>
<text x="84" y="43.9">78</text>
<text x="84" y="46.5">79</text>
<text x="227.8" y="43.9">114</text>
<text x="227.8" y="46.5">115</text>
<text x="84" y="49">80</text>
<text x="84" y="51.6">81</text>
<text x="227.8" y="49">116</text>
<text x="227.8" y="51.6">117</text>
<text x="84" y="54.1">82</text>
<text x="84" y="56.6">83</text>
<text x="84" y="59.2">84</text>
<text x="227.8" y="54.1">118</text>
<text x="227.8" y="56.6">119</text>
<text x="62.3" y="65.2">0805</text>
<text x="72.5" y="65.2">0603</text>
<text x="84" y="61.7">85</text>
<text x="84" y="64.3">86</text>
<text x="84" y="66.8">87</text>
<text x="212.2" y="70.2">0805</text>
<text x="223.6" y="70.2">0603</text>
<text x="148.7" y="76.6">2</text>
<text x="158.3" y="76.6">1</text>
<text x=".7" y="80.9">C</text>
<text x="148.7" y="79.1">4</text>
<text x="148.7" y="81.7">6</text>
<text x="158.3" y="79.1">3</text>
<text x="158.3" y="81.7">5</text>
<text x="295.1" y="80.9">C</text>
<text x="148.7" y="84.2">8</text>
<text x="148.7" y="86.7">10</text>
<text x="158.3" y="84.2">7</text>
<text x="158.3" y="86.7">9</text>
<text x="151.2" y="94.4">254-2x5</text>
<text x="193.1" y="94.4">0603</text>
<text x="203.3" y="94.4">0603</text>
<text x="213.4" y="94.4">0603</text>
<text x="227.8" y="92.2">120</text>
<text x="227.8" y="94.7">121</text>
<text x="227.8" y="97.3">122</text>
<text x="227.8" y="99.8">123</text>
<text x="84" y="102.4">88</text>
<text x="84" y="104.9">89</text>
<text x="84" y="107.4">90</text>
<text x="227.8" y="102.4">124</text>
<text x="227.8" y="104.9">125</text>
<text x="227.8" y="107.4">126</text>
<text x="84" y="110">91</text>
<text x="84" y="112.5">92</text>
<text x="227.8" y="110">127</text>
<text x="227.8" y="112.5">128</text>
<text x="84" y="115.1">93</text>
<text x="84" y="117.6">94</text>
<text x="186.5" y="119.8">0603</text>
<text x="198.2" y="119.8">0603</text>
<text x="227.8" y="115.1">129</text>
<text x="227.8" y="117.6">130</text>
<text x="84" y="120.1">95</text>
<text x="84" y="122.7">96</text>
<text x="84" y="125.2">97</text>
<text x="227.8" y="120.1">131</text>
<text x="227.8" y="122.7">132</text>
<text x="227.8" y="125.2">133</text>
<text x="84" y="127.8">98</text>
<text x="84" y="130.3">99</text>
<text x="227.8" y="127.8">134</text>
<text x="227.8" y="130.3">135</text>
<text x=".7" y="132.1">B</text>
<text x="83" y="132.8">100</text>
<text x="83" y="135.4">101</text>
<text x="83" y="137.9">102</text>
<text x="227.8" y="132.8">136</text>
<text x="227.8" y="135.4">137</text>
<text x="227.8" y="137.9">138</text>
<text x="295.1" y="132.1">B</text>
<text x="83" y="140.5">103</text>
<text x="83" y="143">104</text>
<text x="227.8" y="140.5">139</text>
<text x="227.8" y="143">140</text>
<text x="83" y="145.5">105</text>
<text x="83" y="148.1">106</text>
<text x="227.8" y="145.5">141</text>
<text x="227.8" y="148.1">142</text>
<text x="83" y="150.6">107</text>
<text x="83" y="153.2">108</text>
<text x="227.8" y="150.6">143</text>
<text x="227.8" y="153.2">144</text>
<text x="42" y="164.2">0603</text>
<text x="52.2" y="164.2">0603</text>
<text x="64.9" y="164.2">0603</text>
<text x="75" y="164.2">0603</text>
<text x="190.6" y="164.2">0603</text>
<text x="200.7" y="164.2">0603</text>
<text x="213.4" y="164.2">0603</text>
<text x="223.6" y="164.2">0603</text>
<text x=".7" y="183.3">A</text>
<text x="75" y="185.8">0805</text>
<text x="85.2" y="185.8">0603</text>
<text x="295.1" y="183.3">A</text>
<text x="204.3" y="191.4">Title</text>
<text x="204.3" y="196.5">Project</text>
<text x="204.3" y="201.6">Notes</text>
<text x="280.9" y="201.6">Page</text>
<text x="288.8" y="201.6">Rev.</text>
<text x="31.8" y="209.2">5</text>
<text x="90.1" y="209.2">4</text>
<text x="148.5" y="209.2">3</text>
<text x="204.3" y="206.7">Author</text>
<text x="206.9" y="209.2">2</text>
<text x="224.6" y="206.7">Date</text>
<text x="265.3" y="209.2">1</text>
<text x="267.8" y="206.7">Size</text>
</g>
<g font-size="1.8" fill="#004080">
<text x="89" y="32.6">VCC_ONE</text>
<text x="89" y="35.1">IO / DIFFOUT_R2p / DIFFIO_RX_R2p</text>
<text x="233.8" y="32.6">VCC_ONE</text>
<text x="233.8" y="35.1">IO / DIFFOUT_T1p / DIFFIO_RX_T1p</text>
<text x="89" y="37.7">IO / DIFFOUT_R1p / DIFFIO_RX_R1p</text>
<text x="89" y="40.2">IO / DIFFOUT_R2n / DIFFIO_RX_R2n</text>
<text x="233.8" y="37.7">IO / DIFFOUT_T1n / DIFFIO_RX_T1n</text>
<text x="233.8" y="40.2">IO / VREFB7N0</text>
<text x="89" y="42.8">IO / DIFFOUT_R1n / DIFFIO_RX_R1n</text>
<text x="89" y="45.3">IO_51</text>
<text x="89" y="47.8">IO / DIFFOUT_R7p / DIFFIO_RX_R7p</text>
<text x="233.8" y="42.8">IO_71</text>
<text x="233.8" y="45.3">IO_72</text>
<text x="233.8" y="47.8">VCC_ONE</text>
<text x="89" y="50.4">IO / VREFB5N0</text>
<text x="89" y="52.9">IO / DIFFOUT_R7n / DIFFIO_RX_R7n</text>
<text x="233.8" y="50.4">GND</text>
<text x="233.8" y="52.9">VCCIO7</text>
<text x="89" y="55.5">VCCIO5</text>
<text x="89" y="58">GND</text>
<text x="233.8" y="55.5">IO / DIFFOUT_T10p / DIFFIO_RX_T10p</text>
<text x="233.8" y="58">IO / DIFFOUT_T10n / DIFFIO_RX_T10n</text>
<text x="89" y="60.5">IO / DIFFOUT_R11p / DIFFIO_RX_R11p</text>
<text x="89" y="63.1">IO / DIFFOUT_R10p / DIFFIO_RX_R10p</text>
<text x="89" y="65.6">IO / DIFFOUT_R11n / DIFFIO_RX_R11n</text>
<text x="89" y="68.2">IO / DIFFOUT_R10n / DIFFIO_RX_R10n</text>
<text x="233.8" y="93.6">IO / DIFFOUT_T16p / DIFFIO_RX_T16p</text>
<text x="233.8" y="96.1">IO / DIFFOUT_T16n / DIFFIO_RX_T16n / DEV_CLRn</text>
<text x="233.8" y="98.6">IO / DEV_OE</text>
<text x="233.8" y="101.2">IO / VREFB8N0</text>
<text x="89" y="103.7">IO / DIFFOUT_R14p / DIFFIO_RX_R14p / CLK2p</text>
<text x="89" y="106.3">IO / DIFFOUT_R14n / DIFFIO_RX_R14n / CLK2n</text>
<text x="233.8" y="103.7">IO / DIFFOUT_T19p / DIFFIO_RX_T19p</text>
<text x="233.8" y="106.3">GND</text>
<text x="89" y="108.8">IO / DIFFOUT_R16p / DIFFIO_RX_R16p / CLK3p</text>
<text x="89" y="111.3">IO / DIFFOUT_R16n / DIFFIO_RX_R16n / CLK3n</text>
<text x="89" y="113.9">IO / DIFFOUT_R18p / DIFFIO_RX_R18p</text>
<text x="233.8" y="108.8">IO / CONFIG_SEL</text>
<text x="233.8" y="111.3">IO / DIFFOUT_T19n / DIFFIO_RX_T19n</text>
<text x="233.8" y="113.9">VCCIO8</text>
<text x="89" y="116.4">IO / DIFFOUT_R18n / DIFFIO_RX_R18n</text>
<text x="89" y="119">VCCIO6</text>
<text x="233.8" y="116.4">Input_only / nCONFIG</text>
<text x="233.8" y="119">IO / DIFFOUT_T20p / DIFFIO_RX_T20p</text>
<text x="89" y="121.5">GND</text>
<text x="89" y="124">IO / DIFFOUT_R26p / DIFFIO_RX_R26p / DPCLK3</text>
<text x="233.8" y="121.5">IO / DIFFOUT_T20n / DIFFIO_RX_T20n</text>
<text x="233.8" y="124">IO / DIFFOUT_T22p / DIFFIO_RX_T22p</text>
<text x="89" y="126.6">IO / VREFB6N0</text>
<text x="89" y="129.1">IO / DIFFOUT_R26n / DIFFIO_RX_R26n / DPCLK2</text>
<text x="89" y="131.7">IO / DIFFOUT_R27p / DIFFIO_RX_R27p</text>
<text x="233.8" y="126.6">GND</text>
<text x="233.8" y="129.1">IO / DIFFOUT_T22n / DIFFIO_RX_T22n / CRC_ERROR</text>
<text x="233.8" y="131.7">IO_81</text>
<text x="89" y="134.2">IO / DIFFOUT_R28p / DIFFIO_RX_R28p</text>
<text x="89" y="136.7">IO / DIFFOUT_R27n / DIFFIO_RX_R27n</text>
<text x="233.8" y="134.2">IO / DIFFOUT_T24p / DIFFIO_RX_T24p / nSTATUS</text>
<text x="233.8" y="136.7">GND</text>
<text x="89" y="139.3">IO / DIFFOUT_R28n / DIFFIO_RX_R28n</text>
<text x="89" y="141.8">VCCIO6</text>
<text x="233.8" y="139.3">IO / DIFFOUT_T24n / DIFFIO_RX_T24n / CONF_DONE</text>
<text x="233.8" y="141.8">VCCIO8</text>
<text x="89" y="144.4">GND</text>
<text x="89" y="146.9">IO / DIFFOUT_R33p / DIFFIO_RX_R33p</text>
<text x="89" y="149.4">IO / DIFFOUT_R33n / DIFFIO_RX_R33n</text>
<text x="233.8" y="144.4">IO / DIFFOUT_T26p / DIFFIO_RX_T26p</text>
<text x="233.8" y="146.9">IO / DIFFOUT_T26n / DIFFIO_RX_T26n</text>
<text x="233.8" y="149.4">GND</text>
<text x="89" y="152">VCCA3</text>
<text x="89" y="154.5">VCC_ONE</text>
<text x="233.8" y="152">VCCA4</text>
<text x="233.8" y="154.5">VCC_ONE</text>
</g>
</svg>
